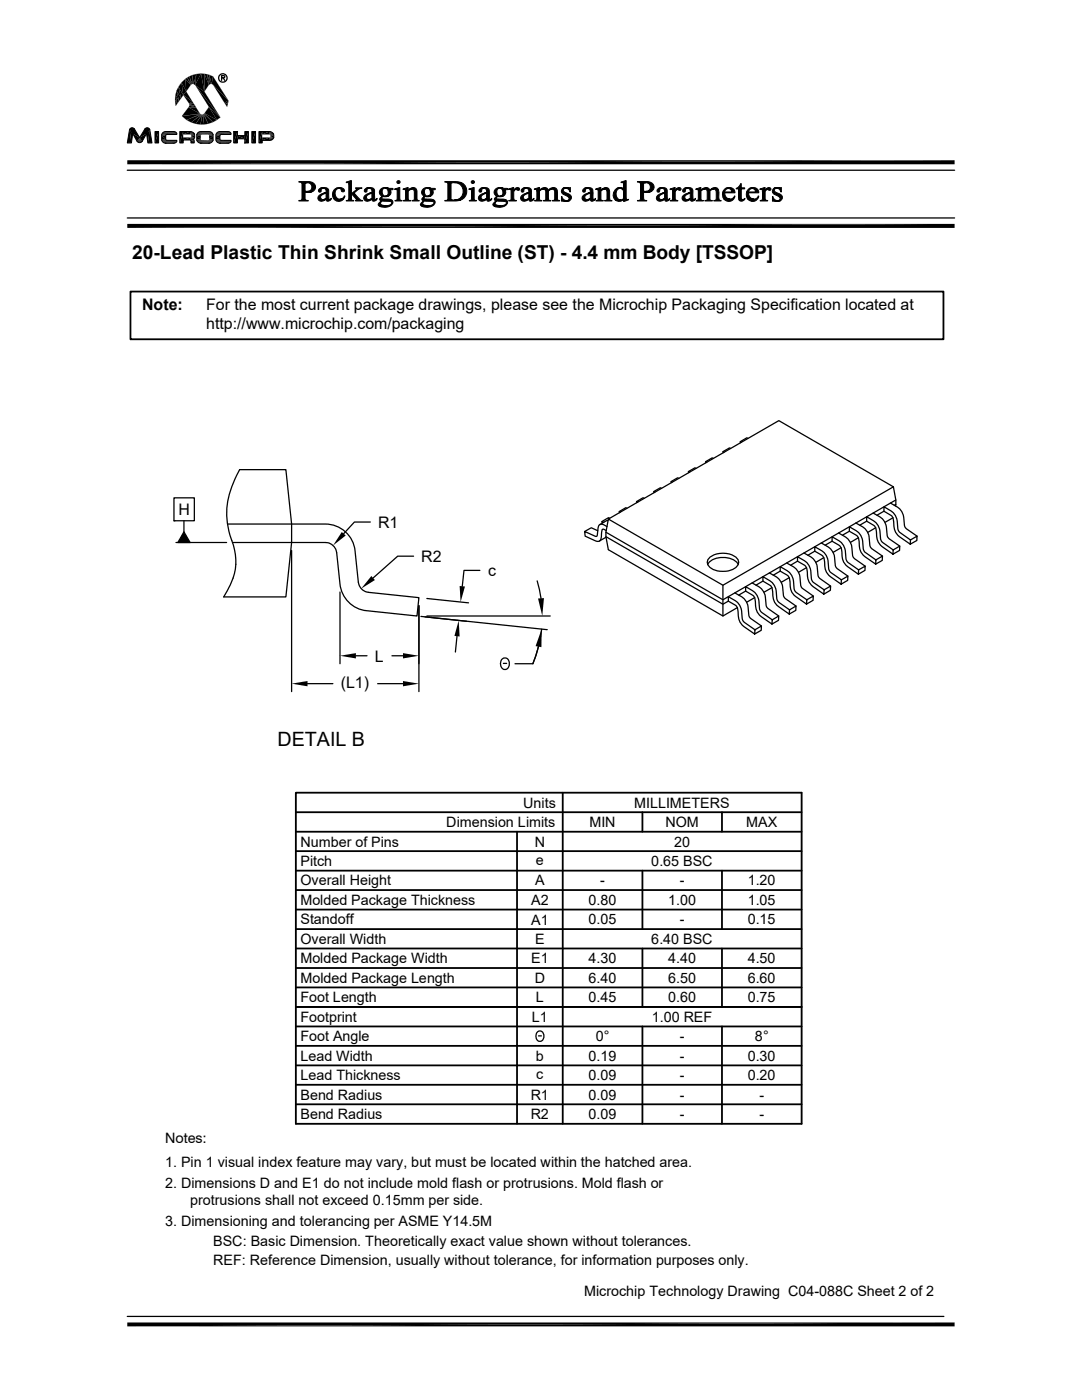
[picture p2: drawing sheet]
<svg xmlns="http://www.w3.org/2000/svg" width="216mm" height="279mm" viewBox="0 0 216 279" stroke-linecap="round" stroke-linejoin="round" font-family="sans-serif">
<g fill="none" stroke="#000" stroke-width=".25">
<path d="M44.2 15.5h.6v-.3l-.6-.1v.9M44.5 15.5l.4 .5M25.4 34h165.1M33.1 28.6h.1M40.1 28.6h.1M41.7 28.6h.1M43.9 28.6h.1M47.4 26.2h.1M48.9 28.5h.1M25.4 43.5h165.1M34.7 99.4h4.1v4.5h-4.1zM47.8 93.7h9.2l1.2 10.9v3.7l-1.2 10.8h-12.4a11.7 11.7 0 0 0 2.2-9.4l-.2-.9a15.5 15.5 0 0 1 .6-13.9z"/>
<path d="M128.5 99.4l-.2-.1-1.3 .8M130.7 98.2l-.2-.1v.2M132 97.5l-.2-.2-1.3 .8M134.2 96.2l-.3-.1v.2M135.4 95.5l-.2-.1-1.3 .7M137.6 94.2l-.2-.1v.2M138.9 93.5l-.2-.1-1.3 .7M141.1 92.2l-.3-.1v.3M142.3 91.5l-.2-.1-1.3 .7M144.5 90.2l-.2-.1v.3M145.8 89.5l-.2-.1-1.3 .7M148 88.2l-.3-.1v.3"/>
<path d="M149.2 87.5l-.2-.1-1.3 .7M178.3 97.2l.5 2.6-.1 1.2M178.8 99.8l-34.5 19.9-23.4-13.5M34.7 103.9h.1M35.1 108.3h10.1M36.7 103.9v2.3M36.7 106.2l1.2 2.1h-2.4zM45.4 104.6h19.5a6 6 0 0 1 5.9 5.3l.7 6.3a2.3 2.3 0 0 0 2 2l10.1 1.1-.4 3.6-10-1a5.9 5.9 0 0 1-5.4-5.3l-.6-6.3a2.3 2.3 0 0 0-2.3-2h-18.5M58.2 109.9v28.1M67.8 118.2v14.3M73.9 104.2h-3.2l-2.1 2.3M82.5 111h-3.1l-5 4.4"/>
<path d="M85.2 119.4l8.3 .9M95.8 113.8h-3.2l-.4 3.2M107.2 115.9l.7 3.5M119.3 105.9l-1.3-.6-1.3 .8M120.5 104.2l-.4-.1v.3M120.9 107.2l-1.3 .8M120.9 107.1l23.4 13.5 1-.6M121.1 105.1l-1-.5-.6 .2-.4 2.2-2.4-.9 .1 .9 2 1 .6 .1a1.22 1.22 0 0 0 .6-1.5l.1-.8 .2-.2 .7 .3M121.3 103.9l-1.6 .8M121.4 103.6l34-19.7 22.9 13.3-34 19.6zM121.4 103.6l-.5 2.6v.9l.5 2.6 22.9 13.2 2.8-1.6M121.6 103.4l-.2-.1-1.3 .8"/>
<path d="M123.8 102.2l-.2-.1v.2M125.1 101.4l-.2-.1-1.3 .8M127.3 100.2l-.3-.1v.2M141.2 112.6a4.1 4.1 0 0 1 5.5-.6l.6 .6M141.5 111.3a4.5 4.5 0 0 1 5.5 0 1.31 1.31 0 0 1-.6 2.2 4.8 4.8 0 0 1-4.8-.3 1.2 1.2 0 0 1-.1-1.9zM144.3 116.8v6.1M146.6 118.3a4 4 0 0 1 2.8 4.6l.4 .6 2.1 1.4M148.8 118l-1.4 .8M150.1 116.3a4 4 0 0 1 2.8 4.6l.4 .6 2.1 1.4M150.6 119.3l-1.6 .9M152.2 116l-1.3 .8M153.5 114.3a4 4 0 0 1 2.8 4.6l.4 .6 2.1 1.4"/>
<path d="M154 117.3l-1.6 .9M155.7 114l-1.4 .8M157 112.4a4 4 0 0 1 2.8 4.5l.3 .5 2.2 1.6M157.5 115.3l-1.6 .9M159.1 112l-1.3 .8M160.4 110.4a4 4 0 0 1 2.8 4.5l.4 .6 2.1 1.5M160.9 113.3l-1.6 .9M161 119.7l-2.1-1.5-.4-.5a4.1 4.1 0 0 0-2.8-4.6v.9l1.4 .8a2.21 2.21 0 0 1 .6 1.9 2.78 2.78 0 0 0 1.1 2.4l2.1 1.5 1.3-.8 .1-.8-1.3 .7-.1 .9M162.6 110l-1.4 .8M163.9 108.4a4 4 0 0 1 2.8 4.5l.4 .6 2.1 1.5M164.4 111.3l-1.6 .9M164.4 117.7l-2.1-1.5-.4-.5a4.1 4.1 0 0 0-2.8-4.6v.9l1.4 .8a2.15 2.15 0 0 1 .6 1.9 2.88 2.88 0 0 0 1.1 2.4l2.2 1.5 1.3-.8v-.8l-1.3 .7v.9"/>
<path d="M166 108l-1.3 .8M167.3 106.4a4 4 0 0 1 2.8 4.5l.4 .6 2.1 1.5M167.8 109.3l-1.6 .9M167.9 115.7l-2.1-1.4-.4-.6a4.1 4.1 0 0 0-2.8-4.6v.9l1.4 .8a2.17 2.17 0 0 1 .6 1.9 2.88 2.88 0 0 0 1.1 2.4l2.1 1.5 1.3-.8 .1-.8-1.3 .7-.1 .9M169.5 106l-1.4 .8M170.8 104.4a4 4 0 0 1 2.8 4.5l.4 .6 2.1 1.5M171.3 107.3l-1.6 .9M171.3 113.7l-2.1-1.4-.4-.6a4.1 4.1 0 0 0-2.8-4.6v.9l1.4 .8a2.17 2.17 0 0 1 .6 1.9 2.88 2.88 0 0 0 1.1 2.4l2.2 1.5 1.3-.8v-.8l-1.3 .7v.9M172.9 104l-1.3 .8M174.2 102.4a4 4 0 0 1 2.8 4.6l.4 .5 2.1 1.5M174.7 105.3l-1.6 1M174.8 111.7l-2.2-1.5-.3-.5a4.1 4.1 0 0 0-2.8-4.6v.9l1.4 .8a2.12 2.12 0 0 1 .6 1.9 2.92 2.92 0 0 0 1.1 2.4l2.1 1.5 1.3-.8 .1-.8-1.3 .7-.1 .9"/>
<path d="M176.4 102l-1.4 .8M177.7 100.4a4 4 0 0 1 2.8 4.6l.4 .5 2.1 1.5M178.2 103.3l-1.6 .9M178.2 109.7l-2.1-1.4-.4-.6a4.2 4.2 0 0 0-2.8-4.6v.9l1.4 .8a2.12 2.12 0 0 1 .6 1.9 2.92 2.92 0 0 0 1.1 2.4l2.2 1.5 1.3-.7v-.9l-1.3 .7v.9M178.8 100.7l-.4 .1M181.7 107.8l-2.1-1.5-.4-.6a4.2 4.2 0 0 0-2.8-4.6v.9l1.4 .8a2.13 2.13 0 0 1 .5 1.9 2.97 2.97 0 0 0 1.2 2.4l2.1 1.5 1.3-.7 .1-.9-1.3 .8-.1 .8M61.4 136.4h5M71 130.9h2.2M75.4 136.4h5M78.2 130.9h2.2M83.6 120.9v17.1M84 123l25.2 2.7"/>
<path d="M84.8 123.1l8.3 .9M85.2 122.9h24.6M91.2 127l-.3 3.1M100.1 131.6a.85 .85 0 0 1 1-.2 .85 .85 0 0 1 .5 .8 .94 .94 0 0 1-.2 1.2 .94 .94 0 0 1-1.2-.1 1.49 1.49 0 0 1-.1-1.7zM100.4 132.4h.7M107.4 129.1l-1.1 3.3M108.1 125.6a25.1 25.1 0 0 1-1.8 6.9h-3.5M150.6 125.7l-2.1-1.5-.4-.6a4.1 4.1 0 0 0-2.8-4.5v.9l1.4 .8a2.07 2.07 0 0 1 .6 1.8 2.96 2.96 0 0 0 1.1 2.5l2.2 1.4 1.3-.7v-.9l-1.3 .8v.8M154.1 123.7l-2.1-1.5-.4-.6a4.2 4.2 0 0 0-2.8-4.5v.9l1.4 .8a2.05 2.05 0 0 1 .5 1.8 2.96 2.96 0 0 0 1.2 2.5l2.1 1.4 1.3-.7 .1-.9-1.3 .8-.1 .8M157.5 121.7l-2.1-1.5-.4-.5a4.2 4.2 0 0 0-2.8-4.6v.9l1.4 .8a2.03 2.03 0 0 1 .6 1.8 2.86 2.86 0 0 0 1.1 2.5l2.2 1.5 1.3-.8v-.9l-1.3 .8v.9M107.1 206.1a.76 .76 0 0 1 .9-.3 .76 .76 0 0 1 .5 .8 .83 .83 0 0 1-.4 1.1 .83 .83 0 0 1-1.1-.5v-.8zM107.4 206.7h.6"/>
<path d="M25.4 262.7h162.9"/>
<circle cx="44.5" cy="15.6" r=".85"/>
</g>
<g fill="#000" stroke="#000" stroke-width=".2">
<path d="M60.2 36.5h1.1h-.4v1.6l1.5 .1-1.5 .1v1.4l.6 .4h-1.9l.6-.2v-.2z" fill-rule="evenodd"/>
<path d="M59.6 36.2h1.6a1.23 1.23 0 0 1 1.3 .4 1.23 1.23 0 0 1 .3 1.3l-.4 .3h-1a.86 .86 0 0 0 .8-.9 .86 .86 0 0 0-.8-.8h-1.2z" fill-rule="evenodd"/>
<path d="M60.9 38.3h1.3z" fill-rule="evenodd"/>
<path d="M63.7 37.7l.2-.1h.6a.44 .44 0 0 0-.4 .6l-.3 .2-.3-.3z" fill-rule="evenodd"/>
<path d="M63.8 38.9l.8-.4h.5a1.07 1.07 0 0 0-1.1 1l.3 .3 .6 .1a.98 .98 0 0 1-1.3 0l-.2-.3 .1-.4z" fill-rule="evenodd"/>
<path d="M63.9 37.6a1.22 1.22 0 0 1 1.7 .4v1.7l.4 .2a.64 .64 0 0 1-.8 .2l-.1-.4h-.2l.2-.1v-1.1h-.5a.48 .48 0 0 0 .5-.5 .48 .48 0 0 0-.6-.4z" fill-rule="evenodd"/>
<path d="M64.4 39.8l.7-.1-.2 .2z" fill-rule="evenodd"/>
<path d="M65.7 39.8l.4-.2-.1 .3z" fill-rule="evenodd"/>
<path d="M66.8 37.7l.8-.1a1.09 1.09 0 0 0-.7 1.2 1.09 1.09 0 0 0 .9 1h.7a1.33 1.33 0 0 1-1.9-.2 1.33 1.33 0 0 1 .2-1.9z" fill-rule="evenodd"/>
<path d="M67.1 37.6a1.03 1.03 0 0 1 1.6 .6 .42 .42 0 0 1-.5 0 .42 .42 0 0 1-.2-.5z" fill-rule="evenodd"/>
<path d="M67.8 39.8a.96 .96 0 0 0 .9-.7h.1l-.3 .7z" fill-rule="evenodd"/>
<path d="M69.1 36.4h.3z" fill-rule="evenodd"/>
<path d="M69.1 36.4l1-.4v3.7l.1 .3 .4 .1h-1.5l.5-.2v-.4v-2.9z" fill-rule="evenodd"/>
<path d="M71 37.5h1.2l-.1 .1a2.45 2.45 0 0 0-1.4 .9l1.1 1.3 .6 .3h-1.4l.1-.3-1-1.1 1-.9z" fill-rule="evenodd"/>
<path d="M72.8 37.8l.3-.2h.6a.44 .44 0 0 0-.5 .6 .3 .3 0 0 1-.5 0 .3 .3 0 0 1 .1-.4z" fill-rule="evenodd"/>
<path d="M73 38.9l.7-.4h.5a1 1 0 0 0-1 1.1l.3 .2 .6 .1a.89 .89 0 0 1-1.5-.3v-.3z" fill-rule="evenodd"/>
<path d="M73.1 37.6a1.03 1.03 0 0 1 1.6 .5l.1 1.6 .3 .2a.63 .63 0 0 1-.8 .2l-.1-.4h-.2l.2-.1v-1.1h-.5l.5-.2a.53 .53 0 0 0-.5-.7z" fill-rule="evenodd"/>
<path d="M73.6 39.8l.6-.1-.1 .2z" fill-rule="evenodd"/>
<path d="M74.9 39.8l.3-.2-.1 .3z" fill-rule="evenodd"/>
<path d="M76 37.7a1.49 1.49 0 0 1 1.5-.2h-.7a.83 .83 0 0 0-.5 .9 .83 .83 0 0 0 .6 .7h.6l-1.1 .1a.24 .24 0 0 0-.2 .3 .24 .24 0 0 0 .2 .2h1a.76 .76 0 0 1 1 .8 2.03 2.03 0 0 1-2.8 .5h1.6a.75 .75 0 0 0 .9-.6l-2.3-.5a.58 .58 0 0 1 .5-.7 .83 .83 0 0 1-.3-1.5z" fill-rule="evenodd"/>
<path d="M76.4 39.2h1z" fill-rule="evenodd"/>
<path d="M76.8 37.5l1.6 .1v.2l-.5 .1a.82 .82 0 0 1-.4 1.2h-.6h.1a.84 .84 0 0 0 .5-.8 .84 .84 0 0 0-.7-.8z" fill-rule="evenodd"/>
<path d="M78.8 37.7l.2 .1z" fill-rule="evenodd"/>
<path d="M78.8 37.7l1-.3v2.4l.4 .3h-1.4l.4-.3v-1.7l-.1-.3z" fill-rule="evenodd"/>
<path d="M80.4 37.7l.3 .1z" fill-rule="evenodd"/>
<path d="M80.4 37.7l1-.3v.6h-.5z" fill-rule="evenodd"/>
<path d="M80.9 38l1.3-.2-.8 .3 .1 1.7 .4 .3h-1.4l.4-.2v-.2z" fill-rule="evenodd"/>
<path d="M81.7 37.8a.85 .85 0 0 1 .9-.4 .85 .85 0 0 1 .6 .8v1.6l.5 .3h-1.5l.3-.1 .2-.3v-1.4a.46 .46 0 0 0-.5-.5z" fill-rule="evenodd"/>
<path d="M84.4 37.7a1.49 1.49 0 0 1 1.5-.2h-.7a.83 .83 0 0 0-.5 .9 .83 .83 0 0 0 .6 .7h.6l-1.1 .1a.24 .24 0 0 0-.2 .3 .24 .24 0 0 0 .3 .2l1.2 .1a.67 .67 0 0 1 .7 .7 2.03 2.03 0 0 1-2.8 .5h1.6a.75 .75 0 0 0 1-.6l-2.4-.5a.58 .58 0 0 1 .5-.7 .83 .83 0 0 1-.3-1.5z" fill-rule="evenodd"/>
<path d="M84.8 39.2h1z" fill-rule="evenodd"/>
<path d="M85.2 37.5l1.6 .1v.2l-.5 .1a.82 .82 0 0 1-.4 1.2h-.6a.83 .83 0 0 0 .6-.8 .83 .83 0 0 0-.7-.8z" fill-rule="evenodd"/>
<path d="M88.8 36.2h2l1.2 .2-2 .1v3.3l1.9 .1-.9 .2h-2.2l.5-.2 .1-.5v-2.6l-.2-.4z" fill-rule="evenodd"/>
<path d="M90.7 36.4h1.3a1.88 1.88 0 0 1 1.2 1.8 1.88 1.88 0 0 1-1.3 1.7h-1.2a1.74 1.74 0 0 0 1.7-1.7 1.74 1.74 0 0 0-1.7-1.8z" fill-rule="evenodd"/>
<path d="M93.6 37.7l.3 .1z" fill-rule="evenodd"/>
<path d="M93.6 37.7l1-.3v2.3l.2 .3 .3 .1h-1.5l.5-.3v-1.6l-.1-.4z" fill-rule="evenodd"/>
<path d="M95.8 37.7l.1-.1h.7h-.2a.42 .42 0 0 0-.3 .6l-.3 .2-.2-.3z" fill-rule="evenodd"/>
<path d="M95.9 38.9l.7-.4h.5a1.15 1.15 0 0 0-1.1 1l.4 .3 .5 .1a.98 .98 0 0 1-1.3 0l-.1-.3v-.4z" fill-rule="evenodd"/>
<path d="M95.9 37.6l.3-.1a1.01 1.01 0 0 1 1.4 .7v1.5l.4 .2a.5 .5 0 0 1-.4 .3 .5 .5 0 0 1-.5-.3v-.2h-.2l.2-.1v-1.1h-.5a.48 .48 0 0 0 .5-.5 .48 .48 0 0 0-.5-.4z" fill-rule="evenodd"/>
<path d="M96.5 39.8l.6-.1-.2 .2z" fill-rule="evenodd"/>
<path d="M97.8 39.8l.3-.2-.1 .3z" fill-rule="evenodd"/>
<path d="M98.9 37.7l.8-.3 .7 .1h-.7a.83 .83 0 0 0-.6 .9 .83 .83 0 0 0 .7 .7h.6l-1.1 .1a.24 .24 0 0 0-.2 .3 .24 .24 0 0 0 .2 .2h1a.75 .75 0 0 1 1 .8 2.03 2.03 0 0 1-2.8 .5h1.6a.72 .72 0 0 0 .9-.6l-2.3-.5a.61 .61 0 0 1 .4-.7 .84 .84 0 0 1-.2-1.5z" fill-rule="evenodd"/>
<path d="M99.3 39.2h1z" fill-rule="evenodd"/>
<path d="M99.7 37.5l1.6 .1v.2l-.6 .1a.83 .83 0 0 1-.3 1.2h-.6h.1a.85 .85 0 0 0 .4-.8 .85 .85 0 0 0-.6-.8z" fill-rule="evenodd"/>
<path d="M101.5 37.7l.2 .1z" fill-rule="evenodd"/>
<path d="M101.5 37.7l1-.3v.6h.2l-.2 .2v1.4l.2 .3 .3 .2h-1.5l.5-.4v-1.7z" fill-rule="evenodd"/>
<path d="M102.6 37.9l.3-.1-.4 .2z" fill-rule="evenodd"/>
<path d="M102.8 37.7a.44 .44 0 0 1 .5-.3 .44 .44 0 0 1 .3 .5l-.3 .1-.6-.2z" fill-rule="evenodd"/>
<path d="M104.2 37.7l.2-.1h.6a.44 .44 0 0 0-.5 .6l-.2 .2-.3-.3z" fill-rule="evenodd"/>
<path d="M104.3 38.9l.8-.4h.4a1 1 0 0 0-1 1.1l.3 .2 .6 .1a.9 .9 0 0 1-1.5-.3v-.3z" fill-rule="evenodd"/>
<path d="M104.4 37.6a1.22 1.22 0 0 1 1.6 .4l.1 1.7 .3 .2a.63 .63 0 0 1-.8 .2l-.1-.4h-.2l.2-.1v-1.1h-.4a.48 .48 0 0 0 .5-.5 .48 .48 0 0 0-.6-.4z" fill-rule="evenodd"/>
<path d="M104.9 39.8l.6-.1-.1 .2z" fill-rule="evenodd"/>
<path d="M106.2 39.8l.4-.2-.2 .3z" fill-rule="evenodd"/>
<path d="M106.6 37.7l.3 .1z" fill-rule="evenodd"/>
<path d="M106.6 37.7l1.1-.3v.6h-.6l-.1-.2z" fill-rule="evenodd"/>
<path d="M107.1 38l1.3-.2-.7 .3v1.7l.4 .3h-1.4l.4-.3z" fill-rule="evenodd"/>
<path d="M107.9 37.8a.87 .87 0 0 1 1.5 .2h.2l-.2 .1 .1 1.7 .4 .3h-1.5l.5-.3v-1.7l-.2-.3z" fill-rule="evenodd"/>
<path d="M109.6 37.8h.6l-.8 .2z" fill-rule="evenodd"/>
<path d="M109.7 37.7a.86 .86 0 0 1 1-.3 .86 .86 0 0 1 .5 .9l.1 1.5 .4 .3h-1.5l.5-.4v-1.5a.44 .44 0 0 0-.5-.4z" fill-rule="evenodd"/>
<path d="M112 39.2a1.38 1.38 0 0 0 1.6 .8l-1.6 .2z" fill-rule="evenodd"/>
<path d="M112.2 37.7l.7-.1a.38 .38 0 0 0-.5 .2 .38 .38 0 0 0 .2 .5 1.93 1.93 0 0 1 1.4 1.1l-.3 .6h-.6l.4-.3a1.53 1.53 0 0 0-1-.9 .69 .69 0 0 1-.3-1.1z" fill-rule="evenodd"/>
<path d="M112.4 37.6l.4-.2 .8 .1z" fill-rule="evenodd"/>
<path d="M112.4 37.6l1.4-.2v.9l-.1-.1a.98 .98 0 0 0-1.3-.6z" fill-rule="evenodd"/>
<path d="M116.5 37.7l.1-.1h.6a.54 .54 0 0 0-.5 .7h-.3l-.1-.2z" fill-rule="evenodd"/>
<path d="M116.5 38.9l.8-.4h.5a1.04 1.04 0 0 0-1.1 1.1l.3 .2 .6 .1a.97 .97 0 0 1-1.3 0l-.2-.3 .1-.4z" fill-rule="evenodd"/>
<path d="M116.6 37.6l.2-.1a1.03 1.03 0 0 1 1.5 1l.1 1.3 .3 .1a.5 .5 0 0 1-.4 .3 .5 .5 0 0 1-.5-.3v-.2h-.2l.2-.1v-1.1h-.5l.5-.2a.55 .55 0 0 0-.6-.7z" fill-rule="evenodd"/>
<path d="M117.1 39.8l.7-.1z" fill-rule="evenodd"/>
<path d="M118.5 39.8l.3-.2-.1 .3z" fill-rule="evenodd"/>
<path d="M118.9 37.7l.2 .1z" fill-rule="evenodd"/>
<path d="M118.9 37.7l1-.3v.6h-.6z" fill-rule="evenodd"/>
<path d="M119.3 38l1.4-.2-.8 .3v1.7l.5 .3h-1.5l.4-.2 .1-.2z" fill-rule="evenodd"/>
<path d="M120.1 37.8a.85 .85 0 0 1 .9-.4 .85 .85 0 0 1 .6 .8l.1 1.6 .4 .3h-1.4l.4-.3v-1.7l-.4-.3z" fill-rule="evenodd"/>
<path d="M122.7 37.9l.4-.3h.6a1.19 1.19 0 0 0-.8 1.2 1.19 1.19 0 0 0 .9 1.1h-1a1.41 1.41 0 0 1-.1-2z" fill-rule="evenodd"/>
<path d="M123.1 37.6l.8-.2 .5 .2z" fill-rule="evenodd"/>
<path d="M123.9 36.4h.3z" fill-rule="evenodd"/>
<path d="M123.9 36.4l1-.4v3.4l.1 .2 .2 .2h-.8a1.17 1.17 0 0 1-1.6 .1h1.2l.4-.3v-1.6l-.3-.3 .3-.1v-.9v-.2z" fill-rule="evenodd"/>
<path d="M124.4 39.8h1v.1l-1 .3z" fill-rule="evenodd"/>
<path d="M127.7 36.5h1.1h-.4v1.6l1.6 .1-1.6 .1v1.1a.47 .47 0 0 0 .1 .5 .47 .47 0 0 0 .6 .1v.1h-1.9v-.1h.4l.2-.3z" fill-rule="evenodd"/>
<path d="M127.2 36.2h1.7a1.12 1.12 0 0 1 1.4 .6 1.12 1.12 0 0 1-.3 1.4h-1.1a.86 .86 0 0 0 .9-.9 .86 .86 0 0 0-.8-.8h-1.3z" fill-rule="evenodd"/>
<path d="M128.4 38.3h1.4z" fill-rule="evenodd"/>
<path d="M131.3 37.7l.2-.1h.6h-.2a.43 .43 0 0 0-.3 .6l-.2 .2-.3-.3z" fill-rule="evenodd"/>
<path d="M131.4 38.9l.8-.4h.4a1.14 1.14 0 0 0-1.1 1l.4 .3 .6 .1a.99 .99 0 0 1-1.4 0l-.1-.3v-.4z" fill-rule="evenodd"/>
<path d="M131.5 37.6a1.42 1.42 0 0 1 1.6 .2l.1 1.9 .3 .2a.48 .48 0 0 1-.5 .3 .48 .48 0 0 1-.4-.4l-.2-.1 .2-.1v-1.1h-.4a.48 .48 0 0 0 .5-.5 .48 .48 0 0 0-.6-.4z" fill-rule="evenodd"/>
<path d="M132 39.8l.6-.1-.1 .2z" fill-rule="evenodd"/>
<path d="M133.3 39.8l.3-.2-.1 .3z" fill-rule="evenodd"/>
<path d="M133.7 37.7l.3 .1z" fill-rule="evenodd"/>
<path d="M133.7 37.7l1-.3v.6h.2l-.2 .2 .1 1.6 .5 .3h-1.6l.5-.3v-1.8z" fill-rule="evenodd"/>
<path d="M134.9 37.8h.3l-.5 .2z" fill-rule="evenodd"/>
<path d="M135 37.7a.44 .44 0 0 1 .6-.3 .44 .44 0 0 1 .2 .5l-.3 .1-.6-.2z" fill-rule="evenodd"/>
<path d="M136.3 37.8l.3-.2h.6h-.1a.43 .43 0 0 0-.4 .6l-.1 .1a.31 .31 0 0 1-.4-.1 .31 .31 0 0 1 .1-.4z" fill-rule="evenodd"/>
<path d="M136.5 38.9l.8-.4h.4a1.14 1.14 0 0 0-1 1l.3 .3 .6 .1a.99 .99 0 0 1-1.4 0l-.1-.3 .1-.4z" fill-rule="evenodd"/>
<path d="M136.6 37.6a1.42 1.42 0 0 1 1.6 .2l.1 .8a1.13 1.13 0 0 0 0 1.2l.4 .1a.64 .64 0 0 1-.9 .2l-.1-.4h-.2l.2-.1v-1.1h-.4l.4-.2a.53 .53 0 0 0-.5-.7z" fill-rule="evenodd"/>
<path d="M137.1 39.8l.6-.1-.1 .2z" fill-rule="evenodd"/>
<path d="M138.4 39.8l.4-.2-.1 .3z" fill-rule="evenodd"/>
<path d="M138.9 37.7l.2 .1z" fill-rule="evenodd"/>
<path d="M138.9 37.7l1-.3v.6h-.6l-.1-.2z" fill-rule="evenodd"/>
<path d="M139.3 38l1.3-.2-.7 .3v1.7l.5 .3h-1.5l.4-.3z" fill-rule="evenodd"/>
<path d="M140.1 37.8a.87 .87 0 0 1 1.5 .2h.2l-.2 .1 .1 1.7 .4 .3h-1.4l.4-.3v-1.7l-.3-.3z" fill-rule="evenodd"/>
<path d="M141.6 38l.3-.3 .5 .1z" fill-rule="evenodd"/>
<path d="M141.9 37.7a.92 .92 0 0 1 1.2-.1 .92 .92 0 0 1 .4 1l-.1 1 .2 .3 .3 .2h-1.5l.5-.4v-1.5a.45 .45 0 0 0-.5-.4z" fill-rule="evenodd"/>
<path d="M144.5 37.8l.3-.2h.6a.75 .75 0 0 0-.8 .7l-.4 .1z" fill-rule="evenodd"/>
<path d="M144.8 37.6a1.18 1.18 0 0 1 1.9 .9h-2.1a1.13 1.13 0 0 0 1.1 1.2l-1.2 .1-.3-.7v-.6l.4-.2h1.4a.62 .62 0 0 0-.6-.7z" fill-rule="evenodd"/>
<path d="M144.5 39.8l1.2-.1a.87 .87 0 0 0 .9-.6l.1 .1a1.25 1.25 0 0 1-.9 1 1.25 1.25 0 0 1-1.3-.4z" fill-rule="evenodd"/>
<path d="M147.8 36.6h.1v.9h.7v.2h-.7v1.8l.3 .3-.8 .1v-2.2h-.5v-.1l.6-.4z" fill-rule="evenodd"/>
<path d="M147.4 39.9l.9-.1 .2-.2 .1 .1a.68 .68 0 0 1-1.2 .2z" fill-rule="evenodd"/>
<path d="M149.3 37.8l.3-.2h.5h-.1a.75 .75 0 0 0-.6 .7l-.4 .1z" fill-rule="evenodd"/>
<path d="M149.6 37.6a1.2 1.2 0 0 1 1.8 .9h-2a1.12 1.12 0 0 0 1.1 1.2l-1.3 .1-.3-.7 .1-.7 1.7-.1a.67 .67 0 0 0-.6-.7z" fill-rule="evenodd"/>
<path d="M149.2 39.8l1.3-.1a.88 .88 0 0 0 .8-.6 1.16 1.16 0 0 1-.8 1.1 1.16 1.16 0 0 1-1.3-.4z" fill-rule="evenodd"/>
<path d="M151.6 37.7l.3 .1z" fill-rule="evenodd"/>
<path d="M151.6 37.7l1.1-.3v.6h.1l-.1 .2v1.4l.1 .3 .4 .2h-1.5l.4-.3v-1.5v-.4z" fill-rule="evenodd"/>
<path d="M152.8 37.8h.3l-.4 .2z" fill-rule="evenodd"/>
<path d="M152.9 37.7a.44 .44 0 0 1 .6-.3 .44 .44 0 0 1 .3 .5l-.4 .1-.6-.2z" fill-rule="evenodd"/>
<path d="M154.1 39.2a1.38 1.38 0 0 0 1.6 .8l-1.6 .2z" fill-rule="evenodd"/>
<path d="M154.3 37.7l.7-.1a.39 .39 0 0 0-.5 .2 .39 .39 0 0 0 .2 .5l.8 .4a.75 .75 0 0 1 .6 .6 .75 .75 0 0 1-.4 .7h-.5l.4-.3a1.52 1.52 0 0 0-1-.9 .68 .68 0 0 1-.3-1.1z" fill-rule="evenodd"/>
<path d="M154.5 37.6l.4-.2 .8 .1z" fill-rule="evenodd"/>
<path d="M154.5 37.6l1.4-.2v.9l-.2-.1a.71 .71 0 0 0-.7-.6z" fill-rule="evenodd"/>
<path d="M75.7 40.4l.4-.3h.1l-.3 .5a.97 .97 0 0 0 1.1 .4h-1.4a.4 .4 0 0 1 .1-.6z" fill-rule="evenodd"/>
<path d="M84.1 40.4l.4-.3h.1l-.3 .5a.97 .97 0 0 0 1.2 .4h-1.5a.4 .4 0 0 1 .1-.6z" fill-rule="evenodd"/>
<path d="M98.6 40.4l.3-.3h.2l-.3 .5a.98 .98 0 0 0 1.1 .4h-1.4a.4 .4 0 0 1 .1-.6z" fill-rule="evenodd"/>
<path d="M112.2 40.1l1.4-.1-.5 .2z" fill-rule="evenodd"/>
<path d="M154.3 40.1l1.4-.1-.5 .2z" fill-rule="evenodd"/>
<circle cx="79.5" cy="36.3" r=".3"/>
<circle cx="94.3" cy="36.4" r=".3"/>
</g>
<g fill="#000">
<path d="M34.9 19.9v.6zM34.9 19.3v.6zM34.9 19.9l.1 .6zM35 19.3l-.1 .6zM35.1 18.6l-.2 .7zM35.1 18.7l-.1 .6zM35.2 18.1l-.1 .5zM35.3 18.1l-.2 .6zM35.5 17.5l-.3 .6zM35.8 16.9l-.3 .6zM35.8 17l-.3 .5zM35.6 17.4l.5 2.2-.9-1.5z"/>
<path d="M35.2 18.1l.9 1.5-.4 .6zM36.2 16.4l-.4 .5zM36.2 16.5l-.4 .5zM36.6 18.9l1.1 1.7zM36.6 19l1.1 1.7zM36.2 16.5l.4 2.5-1-1.6zM35.6 17.4l1 1.6-.5 .6zM36.6 16l-.4 .4zM36.2 16.4l.5-.4zM36.6 16l.5-.4zM37.1 18.3l2.8 4.4zM37.1 18.3l1.3 2-1.8-1.4z"/>
<path d="M37.1 18.3l2.8 4.3zM36.2 16.5l.8-.8 .2 2.5zM36.2 16.5l1 1.7-.6 .8zM37.1 15.6l.6-.3zM38.1 17l-1 1.3zM37 15.7l.4-.2 .7 1.5zM37 15.7l1.1 1.3-.9 1.2zM38.1 17l-.9 1.3zM38.2 16.8l-.1 .2zM37.4 15.5l.4-.3 .4 1.6zM37.4 15.5l.8 1.3-.1 .2zM37.7 15.3l.5-.3z"/>
<path d="M38.1 17l.1-.2zM37.8 15.2l.6-.2v1.8zM37.8 15.2l.6 1.6h-.2zM38.2 16.8h.2zM38.4 16.7l.2 .1zM38.4 16.7h.2zM38.4 15l.8-.2-.6 2zM38.4 15l.2 1.8h-.2zM38.6 16.8h.2zM38.2 15l.6-.2zM38.6 16.7l.2 .1zM39.2 14.8l.9-.1-1.2 2.3z"/>
<path d="M39.2 14.8l-.3 2.2-.3-.2zM38.8 16.8l.1 .2zM38.8 16.8l.2 .2zM39 17l1.7 1.2 3.3 5.2zM38.8 14.8l.7-.1zM39.5 14.7l.6-.1zM39.5 14.7h.6zM40.1 14.6l.6 .1zM41.7 17l-1 1.3zM40.1 14.7h.7v3.6zM40.1 14.7l.7 3.6-1.9-1.3zM41.7 17l-.9 1.3z"/>
<path d="M40.7 14.7l.6 .1zM40.8 14.7l.5 .1 .4 2.1zM40.8 14.7l.9 2.2-.9 1.4zM41.8 16.8l-.1 .2zM41.7 17l.1-.2zM41.3 14.8l.6 .2zM41.3 14.8l.5 .1 .2 1.9zM41.3 14.8l.7 2-.3 .1zM41.8 16.8l.2-.1zM41.8 16.8h.2zM42 16.7l.2 .1zM41.8 14.9l.7 .4-.3 1.5z"/>
<path d="M41.8 14.9l.4 1.9h-.2zM42.2 16.7l.2 .1zM41.9 15l.6 .2zM42.5 15.3l3.1 4.8-3.1-3.2zM42.5 15.3v1.6l-.3-.1zM42.4 16.8l.1 .2zM42.5 17l2.8 4.4zM42.4 16.8l.2 .2zM25.4 32h165.1l-165.1 .8zM25.4 32.8l165.1-.8v.8zM25.8 25.9l.4 2.6h-.8zM25.8 25.9l.7 .8-.3 1.8z"/>
<path d="M26 25.7l.5 1-.7-.8zM26 25.7l.5 1zM26 25.7l.1-.1 .4 1.1zM26.1 25.6l.4 1.1zM26.1 25.6l.1-.1 .3 1.2zM26.2 25.5l.3 1.2zM26.2 25.5h.2l.1 1.2zM26.4 25.5l.1 1.2zM26.4 25.5h.2l-.1 1.2zM26.6 25.5l-.1 1.2zM26.6 25.5l.1 .1-.2 1.1zM26.7 25.6l-.2 1.1z"/>
<path d="M26.7 25.6l.1 .2-.3 .9zM26.8 25.8l-.3 .9zM26.8 25.8l1.1 1.7-1.4-.8zM26.5 26.7l1.4 .8-.6 .7zM27.9 27.5l-.4 .9-.2-.2zM27.9 27.5l-.2 .9h-.2zM27.9 27.5v1l-.2-.1zM27.9 27.5l.1 .9-.1 .1zM27.9 27.5l.3 .9h-.2zM27.9 27.5l.5 .7-.2 .2zM27.9 27.5l1.3-.8-.8 1.5zM28.9 25.8l.3 .9-1.3 .8z"/>
<path d="M28.9 25.8l.3 .9zM29 25.6l.2 1.1zM29 25.6l.2 1.1-.3-.9zM29 25.6l.1-.1 .1 1.2zM29.1 25.5l.1 1.2zM29.4 25.5l-.2 1.2zM29.1 25.5h.3l-.2 1.2zM29.4 25.5h.1l-.3 1.2zM29.5 25.5l-.3 1.2zM29.5 25.5l.2 .1-.5 1.1zM29.7 25.6l-.5 1.1zM29.7 25.6l.1 .1-.6 1z"/>
<path d="M29.8 25.7l-.6 1zM29.8 25.7l.1 .2-.7 .8zM29.9 25.9l-.4 2.6-.3-1.8zM29.9 25.9l.4 2.6h-.8zM30.9 26.2h.7l-.7 2.3zM31.6 26.2v2.3h-.7zM32.3 26.8h1l-1 .1zM32.3 26.9l1-.1zM32.3 26.9h.8l-.8 .2zM32.3 27.1l.8-.2v.2zM32.3 27.9l.9 .1h-.9zM32.3 27.9l.9 .1z"/>
<path d="M32.3 27.7l.8 .2h-.8zM32.3 27.7h.8v.2zM32.3 27.1l.8 .6h-.8zM32.3 27.1h.8v.6zM32.7 26.3l2-.1zM32.8 28.5l1.9 .1zM34.9 20.5l.2 .6zM35 20.5l.1 .6zM36.6 18.9l-1.6 2.2zM36.6 18.9l-1.5 2.2zM34.9 19.9l.2 1.2zM35 19l.4 1.6-.5-.7z"/>
<path d="M34.9 19.9l.5 .7-.3 .5zM35.2 18.1l.5 2.1-.7-1.2zM35 19l.7 1.2-.3 .4zM35.9 26.2h.7l-.7 2.3zM36.6 26.2v2.3h-.7zM36.3 23.2l.5 .4zM36.5 27.4h1.5l-1.5 .5zM36.5 27.9l1.5-.5v.5zM36.5 26.2h1.4l-1.4 .6zM36.5 26.8l1.4-.6v.6zM36.8 23.6l.5 .4zM37.3 24l.6 .3z"/>
<path d="M37.8 21.1l-.1 .2zM37.7 21.3l-1.4 1.9zM37.8 20.8v.3zM37.7 20.6l.1 .2zM37.9 24.3l.6 .3zM37.9 27.9h.7zM37.9 26.2l.1 .6zM38.2 26.3l-.1 .6zM37.9 26.2l.3 .1-.2 .5zM38 28l.6-.1 .1 .1zM38 28h.7zM38 27.4l.3 .5h-.3z"/>
<path d="M38.4 26.4l-.3 .5zM38.2 26.3l.2 .1-.3 .5zM38.1 27.4l.5 .5h-.3zM38 27.4l.3 .5zM38.1 28.1l.6-.1 .1 .1zM38.1 28.1h.7l-.7 .4zM38.1 28.5l.7-.4v.4zM38.1 26.9l.5-.4zM38.4 26.4l.2 .1-.5 .4zM38.1 27.4l.5 .5zM38.1 27.4l.7 .2-.2 .3zM38.1 27.4l.7 .1v.1z"/>
<path d="M38.1 27.4l.7 .2zM38.1 26.9l.7-.2zM38.1 26.9l.5-.4 .2 .2zM38.2 27.3l.6 .2zM38.2 27l.6-.3v.3zM38.2 27h.6l-.6 .3zM38.2 27.3l.6-.3v.5zM36.6 18.9l1.8 1.4-.7 .4zM37.7 20.7l.7-.4 .3 .4zM38.5 24.6l.6 .1zM37.7 20.7h1l-.9 .1zM37.8 20.8l.9-.1 .2 .4z"/>
<path d="M37.8 20.8l1.1 .3h-1.1zM37.8 21.1h1.1l.2 .3zM39.1 24.7l.7 .1zM37.8 21.1l1.3 .3h-1.5zM37.6 21.4h1.5l.8 1.3zM39.3 27.1l.8 .6h-.8zM39.3 27.1h.8v.6zM39.3 27.9l.9 .1h-.9zM39.3 27.9l.9 .1zM39.3 27.7l.8 .2h-.8zM39.3 27.7h.8v.2zM39.3 26.8h1l-1 .1z"/>
<path d="M39.3 26.9l1-.1zM39.3 26.9h.8l-.8 .2zM39.3 27.1l.8-.2v.2zM39.8 24.8l.6 .1zM39.9 22.7l.1 .1zM37.6 21.4l2.3 1.3-3.6 .5zM36.3 23.2l3.7-.4zM39.9 22.6l.1 .2zM36.3 23.2l3.7-.4-2.8 1.1zM37.2 23.9l2.8-1.1h.1zM40 22.8l.2 .1zM37.2 23.9l2.9-1.1-2 1.6z"/>
<path d="M38.1 24.4l2-1.6 .1 .1zM40.2 22.9h.2zM38.1 24.4l2.1-1.5-1.1 1.8zM40.2 22.9l-1.1 1.8zM40.3 22.9l-.3 1.9-.9-.1zM40.3 22.9h.1l-.4 1.9zM40.4 24.8h.7zM40.4 22.9l.2-.1zM40.4 22.9l.3 1.9h-.7zM40.6 22.8l.9 1.9-.8 .1zM40.6 22.8l.1-.1 .8 2zM40.8 22.6l-.2 .2z"/>
<path d="M40.6 22.8l.2-.2zM40.7 22.7l1.8 1.7-1 .3zM40.8 22.6l1.7 1.8-1.8-1.7zM41.7 21.3l-.9 1.3zM40.8 22.6l2.5 1.3-.8 .5zM41.7 21.4l1.6 2.5-2.5-1.3zM41.1 24.8l.6-.1zM38.9 17l2.8 4.3zM41.7 24.7l.6-.2zM41.7 21.4l2.3 2-.7 .5zM39 17l5 6.4-2.3-2zM40.1 26.2l2 .1z"/>
<path d="M40.1 28.6l1.9-.1zM42.3 24.5l.6-.3zM41.7 26.9h.8v.2zM41.7 26.9l.8 .2h-.8zM41.5 26.8h1v.1zM41.5 26.8l1 .1zM41.7 27.9l.8-.2v.2zM41.7 27.7h.8l-.8 .2zM41.6 28l.9-.1v.1zM41.6 28l.9-.1zM41.7 27.7l.8-.6v.6zM41.7 27.1h.8l-.8 .6z"/>
<path d="M42.9 24.2l.6-.4zM42.9 24.2l.6-.3zM43.1 27.1l.8 .6h-.8zM43.1 27.1h.8v.6zM43.1 27.7l.8 .2h-.8zM43.1 27.7h.8v.2zM43.1 27.9l.9 .1h-.9zM43.1 27.9l.9 .1zM43.1 26.9h.8l-.8 .2zM43.1 27.1l.8-.2v.2zM43.1 26.8h1l-1 .1zM43.1 26.9l1-.1z"/>
<path d="M43.5 23.8l.5-.3zM43.6 28.5l2 .1zM43.6 26.3l1.9-.1zM40.7 18.3l3.3 5.2zM40.7 18.3l3.3 5.1zM42.5 16.9l3.1 3.2-.8 .5zM45.5 20.7l-.2 .6zM44.8 20.5l.7 .2-.2 .6zM45.5 20.7l-.2 .7zM45.6 20.1l-.1 .6zM44.8 20.5l.4-.2 .3 .4zM45.2 20.3l.4-.2-.1 .6z"/>
<path d="M42.5 15.2l3.1 4.9zM46.6 26.2h.8l-.8 2.3zM47.4 26.2v2.3h-.8zM47.3 27.1l1.6 .6h-1.6zM48.9 26.2h.7l-.7 2.3zM49.6 26.2v2.3h-.7zM47.3 27.1h1.6v.6zM50.2 26.2h.8l-.8 2.3zM51 26.2v2.3h-.8zM51.7 26.2h.6l-.6 2.3zM52.3 26.2v2.3h-.6zM52.3 26.2h1.4l-1.4 .6z"/>
<path d="M52.3 26.8l1.4-.6v.6zM52.3 27.4h1.5l-1.5 .6zM52.3 28l1.5-.6v.6zM53.7 26.2l.1 .6zM53.7 26.2l.3 .1-.2 .5zM54 26.3l-.2 .6zM54 26.3l.2 .1-.4 .5zM54.2 26.4l-.4 .5zM53.8 27.4l.3 .6h-.3zM53.9 27.4l.5 .5-.3 .1zM53.8 27.4l.3 .6zM54.2 26.4l.2 .1-.5 .4z"/>
<path d="M53.9 26.9l.5-.4zM53.9 27.4l.6 .2-.1 .3zM53.9 27.4l.5 .5zM53.9 26.9l.5-.4 .2 .2zM53.9 26.9l.7-.2zM53.9 27.4l.7 .1-.1 .1zM53.9 27.4l.6 .2zM54 27l.6-.3v.3zM54 27h.6l-.6 .3zM54 27.3l.6-.3v.5zM54 27.3l.6 .2zM25.4 44.7h165.1l-165.1 .8z"/>
<path d="M25.4 45.5l165.1-.8v.8zM36.7 106.2l1.2 2.1h-2.4zM68.2 106.2l.8 .7-2.5 2zM74.1 115l.7 .8-2.7 1.7zM91.7 116.9l1.1 .2-.9 3.1zM107.4 119.4h1.1l-.3 3.5zM58.2 136.4l3.2-.5v1.1zM67.8 130.9l3.2-.6v1.1zM80.4 130.3l3.2 .6-3.2 .5zM80.4 135.9l3.2 .5-3.2 .6zM91.5 123.8l.2 3.2-1-.1zM108.1 125.6l-.1 3.6-1.1-.3z"/>
<path d="M25.4 263.9h165.1l-165.1 .8zM25.4 264.7l165.1-.8v.8z"/>
</g>
<path d="M40.6 22.8v2" fill="none" stroke="#000" stroke-width=".3"/>
<g fill="none" stroke="#000" stroke-width=".2">
<path d="M25.9 25.7l.4-.2 .5 .2 1.1 1.8 1-1.8 .4-.2 .5 .2 .5 2.8h-.8l-.2-1.9-.9 1.6a.63 .63 0 0 1-1 0l-.9-1.6-.3 1.9h-.8zM30.9 26.2h.7v2.3h-.7zM32.4 26.5h2.9M32.4 28.3h2.9M32.4 26.6l.7-.4h1.6a.55 .55 0 0 1 .6 .6l-2.1 .1-.1 .2 .1 .9h2.1v.2l-.4 .4h-1.8a.89 .89 0 0 1-.8-.6v-1.2zM32.5 26.4h2.7M32.5 28.4h2.7M32.7 26.3h2.3M32.8 28.6h2.2M35.9 26.2l2.3 .1a.92 .92 0 0 1 .7 .6 .92 .92 0 0 1-.3 1l.2 .6h-.7v-.4l-.2-.2h-1.3v.6h-.7zM39.4 26.5h3M39.4 28.3h3"/>
<path d="M39.5 26.4h2.8M39.5 28.4h2.8M39.6 26.4l.5-.2h1.6a.82 .82 0 0 1 .8 .6v1.2a.89 .89 0 0 1-.8 .6h-1.6a.89 .89 0 0 1-.8-.6v-1.2zM39.8 26.3h2.3M39.8 28.6h2.2M43.2 26.6l.7-.4h1.6a.55 .55 0 0 1 .6 .6l-2.1 .1-.1 .2 .1 .9h2.1v.2l-.4 .4h-1.8a.89 .89 0 0 1-.8-.6v-1.2zM43.3 26.4h2.7M43.3 28.4h2.7M43.6 26.3h2.2M43.6 28.6h2.2M46.1 26.5h-2.9M46.1 28.3h-2.9"/>
<path d="M46.6 26.2h.8v.9h1.5v-.9h.7v2.3h-.7v-.8h-1.5v.8h-.8zM50.2 26.2h.8v2.3h-.8zM51.7 26.2h2a.89 .89 0 0 1 .9 .9 .89 .89 0 0 1-.8 .9h-1.5v.5h-.6z"/>
</g>
<path d="M32.3 28.1h3M32.3 26.7h3M39.3 28.1h3.2M39.3 26.7h3.2M46.1 28.1h-3M46.1 26.7h-3" fill="none" stroke="#000" stroke-width=".23"/>
<g fill="none" stroke="#000" stroke-width=".36">
<path d="M26 58.2h162.3v9.5h-162.3zM59 158.2h101v66.1h-101zM112.3 158.2v66.1M59 162.1h101M59 166h101M59 169.9h101M59 173.8h101M59 177.6h101M103.2 166v58.3M128.2 162.1v3.9M128.2 173.8v11.6M144.1 162.1v3.9"/>
<path d="M144.1 173.8v11.6M59 181.5h101M59 185.4h101M59 189.3h101M59 193.2h101M59 197.1h101M128.2 189.3v11.7M144.1 189.3v11.7M59 208.7h101M59 216.5h101M59 204.9h101M59 212.6h101"/>
<path d="M128.2 204.9v19.4M144.1 204.9v19.4M160 201h-101M59 220.4h101"/>
</g>
<text font-size="3.9" x="55.4" y="148.9">DETAIL B</text>
<text font-size="3.8" x="26.4" y="51.8">20-Lead Plastic Thin Shrink Small Outline (ST) - 4.4 mm Body [TSSOP]</text>
<g font-size="3.2">
<text x="28.4" y="62">Note:</text>
<text x="41.1" y="62">For the most current package drawings, please see the Microchip Packaging Specification located at</text>
<text x="41.1" y="65.6">http://www.microchip.com/packaging</text>
<text x="35.6" y="102.8">H</text>
<text x="75.4" y="105.3">R1</text>
<text x="84.1" y="112.1">R2</text>
<text x="97.4" y="115">c</text>
<text x="68" y="137.2">(L1)</text>
<text x="74.8" y="132">L</text>
</g>
<g font-size="2.9">
<text x="104.4" y="161.2">Units</text>
<text x="126.5" y="161.2">MILLIMETERS</text>
<text x="89" y="165.1">Dimension Limits</text>
<text x="117.6" y="165.1">MIN</text>
<text x="132.8" y="165.1">NOM</text>
<text x="148.9" y="165.1">MAX</text>
<text x="59.9" y="172.8">Pitch</text>
<text x="59.9" y="169">Number of Pins</text>
<text x="106.7" y="169">N</text>
<text x="106.9" y="172.6">e</text>
<text x="130" y="172.8">0.65 BSC</text>
<text x="134.5" y="169">20</text>
<text x="59.9" y="176.7">Overall Height</text>
<text x="106.8" y="176.7">A</text>
<text x="119.8" y="176.7">-</text>
<text x="135.6" y="176.7">-</text>
<text x="149.2" y="176.7">1.20</text>
<text x="59.9" y="180.6">Molded Package Thickness</text>
<text x="59.9" y="184.5">Standoff</text>
<text x="106" y="180.6">A2</text>
<text x="106" y="184.5">A1</text>
<text x="117.4" y="180.6">0.80</text>
<text x="117.4" y="184.5">0.05</text>
<text x="133.3" y="180.6">1.00</text>
<text x="135.6" y="184.5">-</text>
<text x="149.2" y="184.5">0.15</text>
<text x="149.2" y="180.6">1.05</text>
<text x="59.9" y="188.4">Overall Width</text>
<text x="106.8" y="188.4">E</text>
<text x="130" y="188.4">6.40 BSC</text>
<text x="59.9" y="192.3">Molded Package Width</text>
<text x="59.9" y="196.2">Molded Package Length</text>
<text x="106" y="192.3">E1</text>
<text x="106.7" y="196.2">D</text>
<text x="117.4" y="192.3">4.30</text>
<text x="117.4" y="196.2">6.40</text>
<text x="133.3" y="192.3">4.40</text>
<text x="133.3" y="196.2">6.50</text>
<text x="149.2" y="192.3">4.50</text>
<text x="149.2" y="196.2">6.60</text>
<text x="59.9" y="200">Foot Length</text>
<text x="59.9" y="203.9">Footprint</text>
<text x="106.1" y="203.9">L1</text>
<text x="106.9" y="200">L</text>
<text x="117.4" y="200">0.45</text>
<text x="130" y="203.9">1.00 REF</text>
<text x="133.3" y="200">0.60</text>
<text x="149.2" y="200">0.75</text>
<text x="59.9" y="207.8">Foot Angle</text>
<text x="118.9" y="207.8">0°</text>
<text x="135.6" y="207.8">-</text>
<text x="150.6" y="207.8">8°</text>
<text x="59.9" y="211.7">Lead Width</text>
<text x="59.9" y="215.6">Lead Thickness</text>
<text x="106.9" y="211.7">b</text>
<text x="107" y="215.3">c</text>
<text x="117.4" y="215.6">0.09</text>
<text x="117.4" y="211.7">0.19</text>
<text x="135.6" y="215.6">-</text>
<text x="135.6" y="211.7">-</text>
<text x="149.2" y="211.7">0.30</text>
<text x="149.2" y="215.6">0.20</text>
<text x="59.9" y="219.5">Bend Radius</text>
<text x="105.9" y="219.5">R1</text>
<text x="117.4" y="219.5">0.09</text>
<text x="135.6" y="219.5">-</text>
<text x="151.5" y="219.5">-</text>
<text x="59.9" y="223.4">Bend Radius</text>
<text x="105.9" y="223.4">R2</text>
<text x="117.4" y="223.4">0.09</text>
<text x="135.6" y="223.4">-</text>
<text x="151.5" y="223.4">-</text>
<text x="32.9" y="228.1">Notes:</text>
<text x="32.9" y="232.9">1. Pin 1 visual index feature may vary, but must be located within the hatched area.</text>
<text x="32.9" y="237">2. Dimensions D and E1 do not include mold flash or protrusions. Mold flash or</text>
<text x="32.9" y="244.7">3. Dimensioning and tolerancing per ASME Y14.5M</text>
<text x="38" y="240.5">protrusions shall not exceed 0.15mm per side.</text>
<text x="42.5" y="248.7">BSC: Basic Dimension. Theoretically exact value shown without tolerances.</text>
<text x="42.5" y="252.4">REF: Reference Dimension, usually without tolerance, for information purposes only.</text>
<text x="116.6" y="258.7">Microchip Technology Drawing C04-088C Sheet 2 of 2</text>
</g>
</svg>
